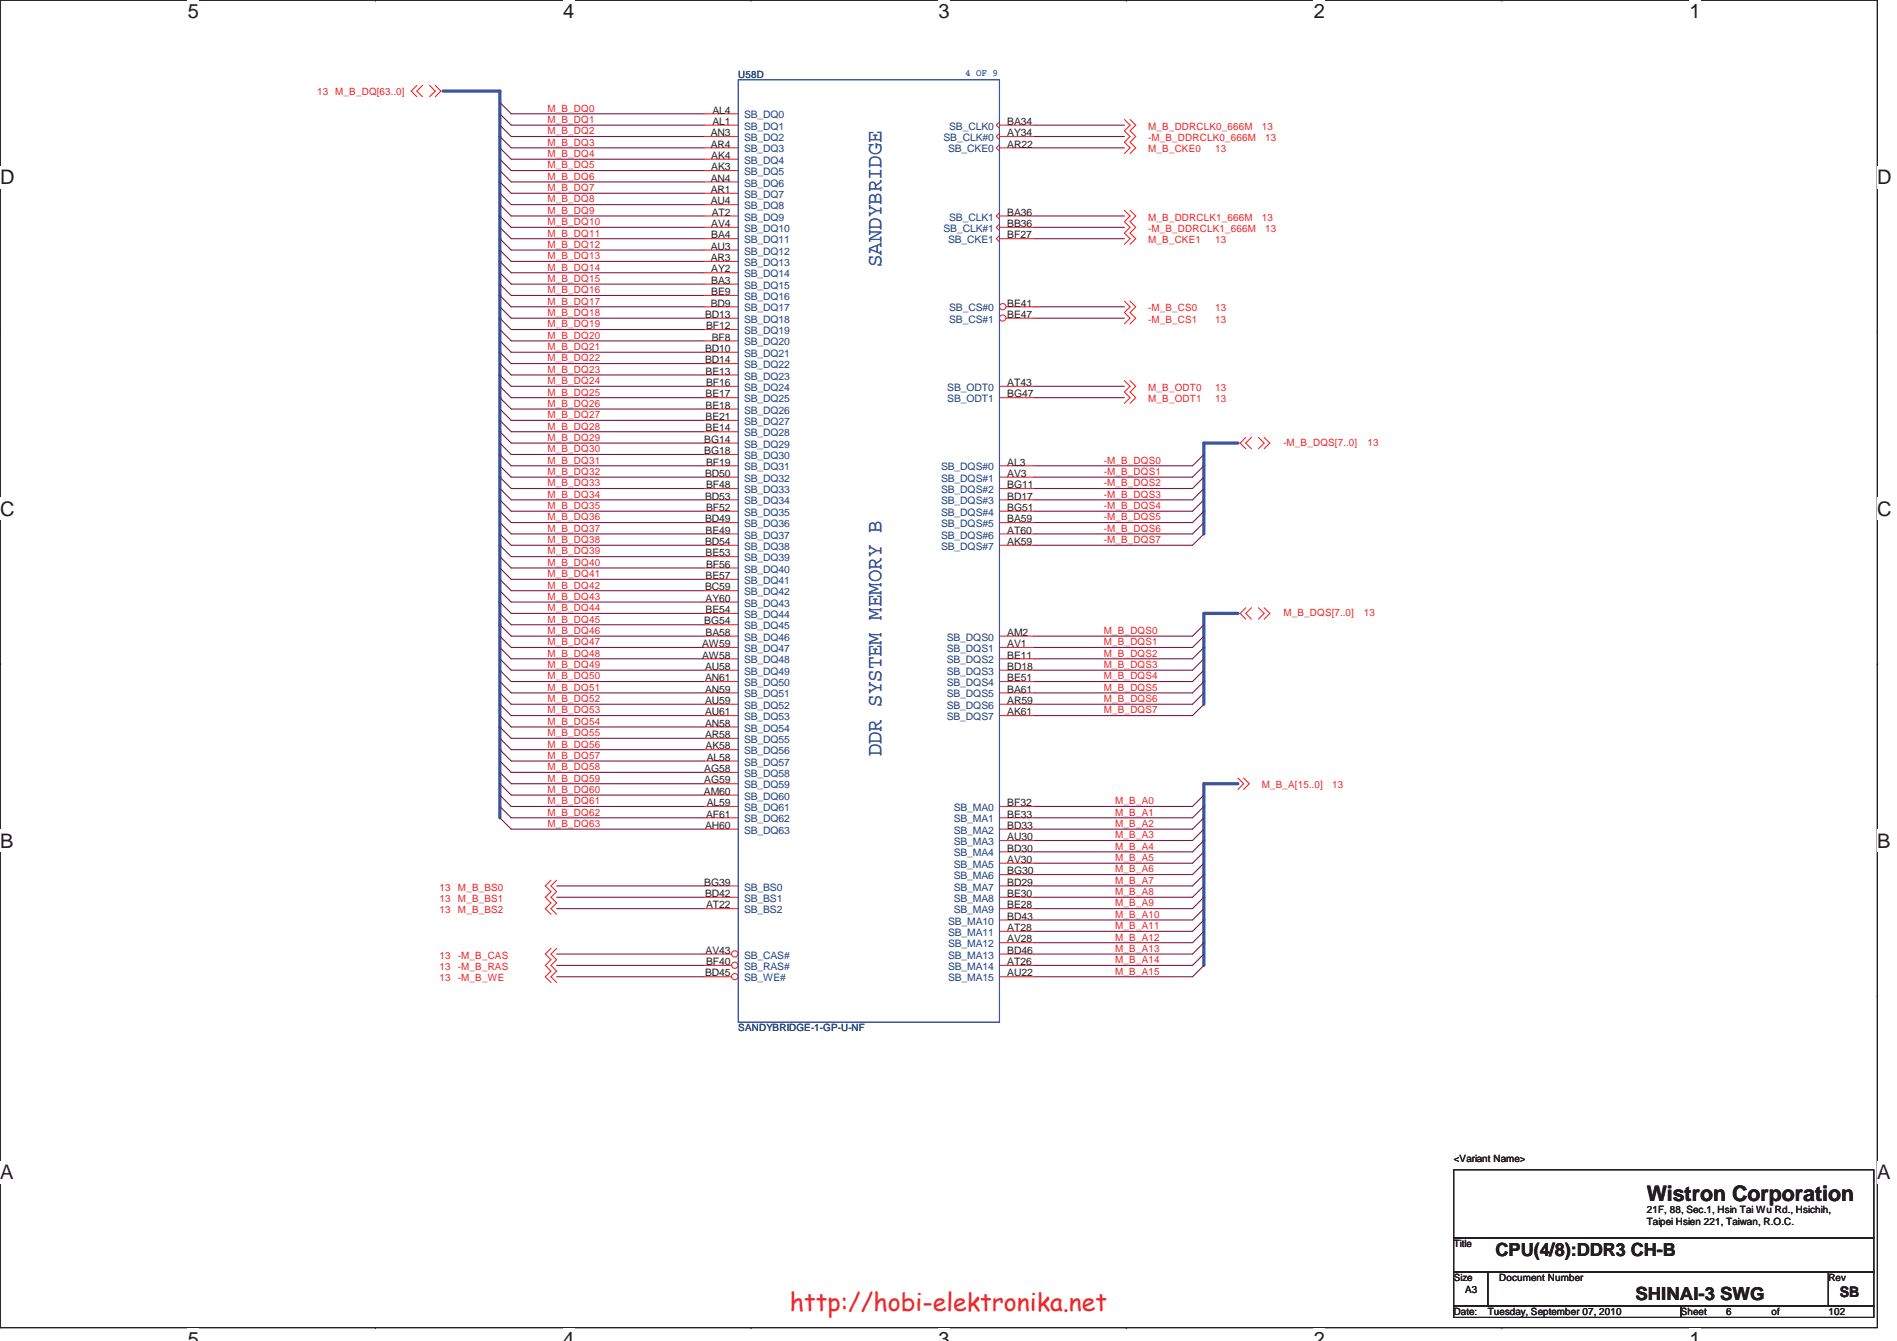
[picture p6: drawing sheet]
<svg xmlns="http://www.w3.org/2000/svg" width="297mm" height="210mm" viewBox="0 0 297 210" stroke-linecap="round" stroke-linejoin="round" font-family="sans-serif">
<path d="M0 0h294v207.9h-294z" fill="none" stroke="#231f20" stroke-width=".17"/>
<g fill="#fff">
<path d="M29.4 0h1.8v3.5h-1.8z"/>
<path d="M29.4 207.9h1.8v2h-1.8z"/>
</g>
<path d="M58.8 0h.1M58.8 207.9h.1" fill="none" stroke="#231f20" stroke-width=".17"/>
<g fill="#fff">
<path d="M88.2 0h1.7v3.5h-1.7z"/>
<path d="M88.2 207.9h1.7v2h-1.7z"/>
</g>
<path d="M117.6 0h.1M117.6 207.9h.1" fill="none" stroke="#231f20" stroke-width=".17"/>
<g fill="#fff">
<path d="M147 0h1.7v3.5h-1.7z"/>
<path d="M147 207.9h1.7v2h-1.7z"/>
</g>
<path d="M176.4 0h.1M176.4 207.9h.1" fill="none" stroke="#231f20" stroke-width=".17"/>
<g fill="#fff">
<path d="M205.7 0h1.8v3.5h-1.8z"/>
<path d="M205.7 207.9h1.8v2h-1.8z"/>
</g>
<path d="M235.2 0h.1M235.2 207.9h.1" fill="none" stroke="#231f20" stroke-width=".17"/>
<g fill="#fff">
<path d="M264.5 0h1.8v3.5h-1.8z"/>
<path d="M264.5 207.9h1.8v2h-1.8z"/>
<path d="M0 26h2.3v3.5h-2.3z"/>
<path d="M294 26h2.2v3.5h-2.2z"/>
<path d="M0 77.9h2.3v3.5h-2.3z"/>
<path d="M294 77.9h2.2v3.5h-2.2z"/>
</g>
<path d="M0 52h.1M294 52h.1" fill="none" stroke="#231f20" stroke-width=".17"/>
<g fill="#fff">
<path d="M0 129.9h2.1v3.5h-2.1z"/>
<path d="M294 129.9h2v3.5h-2z"/>
</g>
<path d="M0 104h.1M294 104h.1" fill="none" stroke="#231f20" stroke-width=".17"/>
<path d="M0 104h.1" fill="none" stroke="#231f20" stroke-width=".16"/>
<path d="M294 104h.1" fill="none" stroke="#231f20" stroke-width=".16"/>
<g fill="#fff">
<path d="M0 181.9h2.1v3.4h-2.1z"/>
<path d="M294 181.9h2v3.4h-2z"/>
</g>
<path d="M0 155.9h.1M294 155.9h.1M227.6 183.2h65.8v10.6h-65.8zM227.6 193.8h65.8v5.4h-65.8zM227.6 199.2h5.4v5.3h-5.4zM233 199.2h53.3v5.3h-53.3zM286.3 199.2h7.1v5.3h-7.1zM227.6 204.5h35.6v1.8h-35.6zM263.2 204.5h30.2v1.8h-30.2z" fill="none" stroke="#231f20" stroke-width=".17"/>
<path d="M69.4 14.3h8.9v113.8M193.8 69.4h-5.3v14.2M193.8 96.1h-5.3v14.2M193.8 122.7h-5.3v28.5" fill="none" stroke="#3a53a4" stroke-width=".51"/>
<g fill="none" stroke="#7f1542" stroke-width=".17">
<path d="M78.3 16l1.7 1.8h30.3M78.3 17.8l1.7 1.8h30.3M78.3 19.6l1.7 1.8h30.3M161.8 19.6h14.3M78.3 21.4l1.7 1.8h30.3M78.3 23.2l1.7 1.7h30.3M78.3 24.9l1.7 1.8h30.3M78.3 26.7l1.7 1.8h30.3M78.3 28.5l1.7 1.8h30.3M78.3 30.3l1.7 1.7h30.3M78.3 32l1.7 1.8h30.3M78.3 33.8l1.7 1.8h30.3"/>
<path d="M78.3 35.6l1.7 1.8h30.3M78.3 37.4l1.7 1.8h30.3M78.3 39.2l1.7 1.7h30.3M161.8 21.4h14.3M161.8 23.2h14.3M161.8 33.8h14.3M161.8 35.6h14.3M161.8 37.4h14.3M78.3 40.9l1.7 1.8h30.3M78.3 42.7l1.7 1.8h30.3M78.3 44.5l1.7 1.8h30.3M78.3 46.3l1.7 1.7h30.3"/>
<path d="M78.3 48l1.7 1.8h30.3M78.3 49.8l1.7 1.8h30.3M78.3 51.6l1.7 1.8h30.3M78.3 53.4l1.7 1.8h30.3M78.3 55.2l1.7 1.7h30.3M78.3 56.9l1.7 1.8h30.3M78.3 58.7l1.7 1.8h30.3M161.8 48h14.3M161.8 49.8h14.3M78.3 72.9l1.7 1.8h30.3M78.3 74.7l1.7 1.8h30.3M78.3 76.5l1.7 1.8h30.3"/>
<path d="M78.3 78.3l1.7 1.7h30.3M78.3 60.5l1.7 1.8h30.3M78.3 62.3l1.7 1.7h30.3M78.3 64l1.7 1.8h30.3M78.3 65.8l1.7 1.8h30.3M78.3 67.6l1.7 1.8h30.3M78.3 69.4l1.7 1.8h30.3M78.3 71.2l1.7 1.7h30.3M161.8 60.5h14.3M161.8 62.3h14.3M188.5 72.9l-1.8 1.8h-24.9M188.5 74.7l-1.8 1.8h-24.9"/>
<path d="M188.5 76.5l-1.8 1.8h-24.9M188.5 78.3l-1.8 1.7h-24.9M188.5 71.2l-1.8 1.7h-24.9M78.3 80l1.7 1.8h30.3M78.3 81.8l1.7 1.8h30.3M78.3 83.6l1.7 1.8h30.3M78.3 85.4l1.7 1.8h30.3M78.3 87.2l1.7 1.7h30.3M78.3 88.9l1.7 1.8h30.3M78.3 90.7l1.7 1.8h30.3M78.3 92.5l1.7 1.8h30.3M78.3 94.3l1.7 1.8h30.3"/>
<path d="M78.3 96.1l1.7 1.7h30.3M78.3 97.8l1.7 1.8h30.3M78.3 99.6l1.7 1.8h30.3M188.5 80l-1.8 1.8h-24.9M188.5 81.8l-1.8 1.8h-24.9M188.5 83.6l-1.8 1.8h-24.9M188.5 97.8l-1.8 1.8h-24.9M188.5 99.6l-1.8 1.8h-24.9M78.3 101.4l1.7 1.8h30.3M78.3 103.2l1.7 1.7h30.3M78.3 104.9l1.7 1.8h30.3M78.3 106.7l1.7 1.8h30.3"/>
<path d="M78.3 108.5l1.7 1.8h30.3M78.3 110.3l1.7 1.8h30.3M78.3 112.1l1.7 1.7h30.3M78.3 113.8l1.7 1.8h30.3M78.3 115.6l1.7 1.8h30.3M78.3 117.4l1.7 1.8h30.3M78.3 119.2l1.7 1.7h30.3M188.5 101.4l-1.8 1.8h-24.9M188.5 103.2l-1.8 1.7h-24.9M188.5 104.9l-1.8 1.8h-24.9M188.5 106.7l-1.8 1.8h-24.9M188.5 108.5l-1.8 1.8h-24.9"/>
<path d="M188.5 110.3l-1.8 1.8h-24.9M78.3 120.9l1.7 1.8h30.3M78.3 122.7l1.7 1.8h30.3M78.3 124.5l1.7 1.8h30.3M78.3 126.3l1.7 1.8h30.3M78.3 128.1l1.7 1.7h30.3M87.2 138.7h23.1M188.5 124.5l-1.8 1.8h-24.9M188.5 126.3l-1.8 1.8h-24.9M188.5 128.1l-1.8 1.7h-24.9M188.5 136.9l-1.8 1.8h-24.9M188.5 138.7l-1.8 1.8h-24.9"/>
<path d="M188.5 129.8l-1.8 1.8h-24.9M188.5 131.6l-1.8 1.8h-24.9M188.5 133.4l-1.8 1.8h-24.9M188.5 135.2l-1.8 1.7h-24.9M87.2 142.3h23.1M87.2 140.5h23.1M87.2 149.4h23.1M87.2 151.2h23.1M87.2 152.9h23.1M188.5 140.5l-1.8 1.8h-24.9M188.5 147.6l-1.8 1.8h-24.9M188.5 149.4l-1.8 1.8h-24.9"/>
<path d="M188.5 151.2l-1.8 1.7h-24.9M188.5 142.3l-1.8 1.8h-24.9M188.5 144.1l-1.8 1.7h-24.9M188.5 145.8l-1.8 1.8h-24.9"/>
</g>
<g fill="none" stroke="#ec2426" stroke-width=".17">
<path d="M65.3 13.4l-.9 .9 .9 .9M66.2 13.4l-.9 .9 .9 .9M67.3 13.4l.9 .9-.9 .9M68.2 13.4l.8 .9-.8 .9M110.3 19.6h5.3M110.3 17.8h5.3M156.5 19.1l-.5 .5 .5 .5M156.5 19.6h5.3M176.1 18.7l.8 .9-.8 .9 .8 .9-.8 .9 .8 .9-.8 .8M176.9 18.7l.9 .9-.9 .9 .9 .9-.9 .9 .9 .9-.9 .8M110.3 33.8h5.3M110.3 21.4h5.3"/>
<path d="M110.3 35.6h5.3M110.3 23.2h5.3M110.3 37.4h5.3M110.3 24.9h5.3M110.3 26.7h5.3M110.3 28.5h5.3M110.3 30.3h5.3M110.3 32h5.3M110.3 39.2h5.3M156.5 33.3l-.5 .5 .5 .5M156.5 20.9l-.5 .5 .5 .5M156.5 35.1l-.5 .5 .5 .5"/>
<path d="M156.5 22.6l-.5 .6 .5 .5M156.5 36.9l-.5 .5 .5 .5M156.5 33.8h5.3M156.5 21.4h5.3M156.5 35.6h5.3M156.5 23.2h5.3M156.5 37.4h5.3M176.1 32.9l.8 .9-.8 .9 .8 .9-.8 .9 .8 .9-.8 .9M176.9 32.9l.9 .9-.9 .9 .9 .9-.9 .9 .9 .9-.9 .9M110.3 40.9h5.3M110.3 42.7h5.3M110.3 44.5h5.3"/>
<path d="M110.3 46.3h5.3M110.3 48h5.3M110.3 49.8h5.3M110.3 51.6h5.3M110.3 53.4h5.3M110.3 55.2h5.3M110.3 56.9h5.3M110.3 58.7h5.3M176.1 59.6l.8 .9-.8 .9 .8 .9-.8 .9M176.1 47.2l.8 .8-.8 .9 .8 .9-.8 .9M176.9 59.6l.9 .9-.9 .9 .9 .9-.9 .9M176.9 47.2l.9 .8-.9 .9 .9 .9-.9 .9"/>
<path d="M110.3 60.5h5.3M110.3 62.3h5.3M110.3 72.9h5.3M110.3 74.7h5.3M110.3 76.5h5.3M110.3 78.3h5.3M110.3 64h5.3M110.3 65.8h5.3M110.3 67.6h5.3M110.3 69.4h5.3M110.3 71.2h5.3M156.5 60.5h5.3"/>
<path d="M156.5 62.3h5.3M156.5 72.9h5.3M156.5 74.7h5.3M156.5 76.5h5.3M156.5 78.3h5.3M195.1 68.5l-.9 .9 .9 .9M196 68.5l-.9 .9 .9 .9M197.1 68.5l.8 .9-.8 .9M197.9 68.5l.9 .9-.9 .9M110.3 80h5.3M110.3 81.8h5.3M110.3 83.6h5.3"/>
<path d="M110.3 85.4h5.3M110.3 99.6h5.3M110.3 87.2h5.3M110.3 88.9h5.3M110.3 90.7h5.3M110.3 92.5h5.3M110.3 94.3h5.3M110.3 96.1h5.3M110.3 97.8h5.3M156.5 80h5.3M156.5 81.8h5.3M156.5 83.6h5.3"/>
<path d="M156.5 85.4h5.3M156.5 99.6h5.3M195.1 95.2l-.9 .9 .9 .8M196 95.2l-.9 .9 .9 .8M197.1 95.2l.8 .9-.8 .8M197.9 95.2l.9 .9-.9 .8M110.3 106.7h5.3M110.3 108.5h5.3M110.3 110.3h5.3M110.3 112.1h5.3M110.3 101.4h5.3M110.3 103.2h5.3"/>
<path d="M110.3 104.9h5.3M110.3 113.8h5.3M110.3 115.6h5.3M110.3 117.4h5.3M110.3 119.2h5.3M156.5 106.7h5.3M156.5 108.5h5.3M156.5 110.3h5.3M156.5 112.1h5.3M156.5 101.4h5.3M156.5 103.2h5.3M156.5 104.9h5.3"/>
<path d="M86.3 137.8l-.9 .9 .9 .9-.9 .9 .9 .9-.9 .9 .9 .9M87.2 137.8l-.9 .9 .9 .9-.9 .9 .9 .9-.9 .9 .9 .9M110.3 126.3h5.3M110.3 128.1h5.3M110.3 129.8h5.3M110.3 120.9h5.3M110.3 122.7h5.3M110.3 124.5h5.3M156.5 126.3h5.3M156.5 128.1h5.3M156.5 129.8h5.3M156.5 131.6h5.3"/>
<path d="M156.5 133.4h5.3M156.5 135.2h5.3M156.5 136.9h5.3M156.5 138.7h5.3M193.8 121.8l.9 .9-.9 .9M194.7 121.8l.9 .9-.9 .9M86.3 148.5l-.9 .9 .9 .9-.9 .9 .9 .9-.9 .8 .9 .9M87.2 148.5l-.9 .9 .9 .9-.9 .9 .9 .9-.9 .8 .9 .9M156.5 140.5h5.3M156.5 142.3h5.3M156.5 144.1h5.3M156.5 145.8h5.3"/>
<path d="M156.5 147.6h5.3M156.5 149.4h5.3M156.5 151.2h5.3M156.5 152.9h5.3"/>
</g>
<circle cx="157" cy="48" r=".5" fill="#fff"/>
<g fill="none" stroke="#ec2426" stroke-width=".17">
<path d="M157.6 48h4.2"/>
<circle cx="157" cy="48" r=".5"/>
</g>
<circle cx="157" cy="49.8" r=".5" fill="#fff"/>
<g fill="none" stroke="#ec2426" stroke-width=".17">
<path d="M157.6 49.8h4.2"/>
<circle cx="157" cy="49.8" r=".5"/>
</g>
<circle cx="115.1" cy="149.4" r=".5" fill="#fff"/>
<g fill="none" stroke="#ec2426" stroke-width=".17">
<path d="M110.3 149.4h4.3"/>
<circle cx="115.1" cy="149.4" r=".5"/>
</g>
<circle cx="115.1" cy="151.1" r=".5" fill="#fff"/>
<g fill="none" stroke="#ec2426" stroke-width=".17">
<path d="M110.3 151.2h4.3"/>
<circle cx="115.1" cy="151.1" r=".5"/>
</g>
<circle cx="115.1" cy="152.9" r=".5" fill="#fff"/>
<g fill="none" stroke="#ec2426" stroke-width=".17">
<path d="M110.3 138.7h5.3M110.3 152.9h4.3M110.3 140.5h5.3M110.3 142.3h5.3"/>
<circle cx="115.1" cy="152.9" r=".5"/>
</g>
<path d="M115.6 12.5h40.9v147.6h-40.9z" fill="none" stroke="#3a53a4" stroke-width=".17"/>
<text font-size="3.9" fill="#ed2024" x="123.7" y="205.2">http://hobi-elektronika.net</text>
<g font-size="3.3" fill="#3a53a4">
<text x="138" y="41.8" transform="rotate(-90 138 41.8)">SANDYBRIDGE</text>
<text x="138" y="118.4" transform="rotate(-90 138 118.4)">DDR SYSTEM MEMORY B</text>
</g>
<text font-size="3.3" fill="#231f20" x="257.8" y="188.1">Wistron Corporation</text>
<g font-size="3.1" fill="#231f20">
<text x="29.4" y="2.8">5</text>
<text x="88.2" y="2.8">4</text>
<text x="147" y="2.8">3</text>
<text x="205.7" y="2.8">2</text>
<text x="264.5" y="2.8">1</text>
<text x="0" y="28.8">D</text>
<text x="294" y="28.8">D</text>
<text x="0" y="80.7">C</text>
<text x="294" y="80.7">C</text>
<text x="0" y="132.7">B</text>
<text x="294" y="132.7">B</text>
<text x="0" y="184.7">A</text>
<text x="294" y="184.7">A</text>
<text x="29.4" y="210.7">5</text>
<text x="88.2" y="210.7">4</text>
<text x="147" y="210.7">3</text>
<text x="205.7" y="210.7">2</text>
<text x="264.5" y="210.7">1</text>
</g>
<g font-size="2.8" fill="#231f20">
<text x="234.2" y="196.6">CPU(4/8):DDR3 CH-B</text>
<text x="256.1" y="203.6">SHINAI-3 SWG</text>
</g>
<text font-size="2.3" fill="#231f20" x="288.1" y="203.1">SB</text>
<text font-size="1.6" fill="#3a53a4" x="151.2" y="11.9">4 OF 9</text>
<g font-size="1.6" fill="#ec2426">
<text x="49.7" y="14.8">13 M_B_DQ[63..0]</text>
<text x="85.7" y="17.5">M_B_DQ0</text>
<text x="85.7" y="19.3">M_B_DQ1</text>
<text x="85.7" y="21">M_B_DQ2</text>
<text x="85.7" y="22.8">M_B_DQ3</text>
<text x="179.8" y="23.9">M_B_CKE0</text>
<text x="179.8" y="20.3">M_B_DDRCLK0_666M</text>
<text x="179.8" y="22.1">-M_B_DDRCLK0_666M</text>
<text x="190.3" y="23.9">13</text>
<text x="197.6" y="20.3">13</text>
<text x="198.1" y="22.1">13</text>
<text x="85.7" y="24.6">M_B_DQ4</text>
<text x="85.7" y="26.4">M_B_DQ5</text>
<text x="85.7" y="28.1">M_B_DQ6</text>
<text x="85.7" y="29.9">M_B_DQ7</text>
<text x="85.7" y="31.7">M_B_DQ8</text>
<text x="85.7" y="33.5">M_B_DQ9</text>
<text x="85.7" y="35.3">M_B_DQ10</text>
<text x="179.8" y="34.5">M_B_DDRCLK1_666M</text>
<text x="197.6" y="34.5">13</text>
<text x="85.7" y="37">M_B_DQ11</text>
<text x="85.7" y="38.8">M_B_DQ12</text>
<text x="85.7" y="40.6">M_B_DQ13</text>
<text x="179.8" y="38.1">M_B_CKE1</text>
<text x="179.8" y="36.3">-M_B_DDRCLK1_666M</text>
<text x="190.3" y="38.1">13</text>
<text x="198.1" y="36.3">13</text>
<text x="85.7" y="42.4">M_B_DQ14</text>
<text x="85.7" y="44.2">M_B_DQ15</text>
<text x="85.7" y="45.9">M_B_DQ16</text>
<text x="85.7" y="47.7">M_B_DQ17</text>
<text x="85.7" y="49.5">M_B_DQ18</text>
<text x="85.7" y="51.3">M_B_DQ19</text>
<text x="85.7" y="53">M_B_DQ20</text>
<text x="179.8" y="48.8">-M_B_CS0</text>
<text x="179.8" y="50.5">-M_B_CS1</text>
<text x="190.3" y="48.8">13</text>
<text x="190.3" y="50.5">13</text>
<text x="85.7" y="54.8">M_B_DQ21</text>
<text x="85.7" y="56.6">M_B_DQ22</text>
<text x="85.7" y="58.4">M_B_DQ23</text>
<text x="85.7" y="60.2">M_B_DQ24</text>
<text x="85.7" y="61.9">M_B_DQ25</text>
<text x="85.7" y="63.7">M_B_DQ26</text>
<text x="85.7" y="65.5">M_B_DQ27</text>
<text x="179.8" y="61.2">M_B_ODT0</text>
<text x="179.8" y="63">M_B_ODT1</text>
<text x="190.3" y="61.2">13</text>
<text x="190.3" y="63">13</text>
<text x="85.7" y="67.3">M_B_DQ28</text>
<text x="85.7" y="69">M_B_DQ29</text>
<text x="85.7" y="70.8">M_B_DQ30</text>
<text x="201" y="69.8">-M_B_DQS[7..0]</text>
<text x="214.1" y="69.8">13</text>
<text x="85.7" y="74.4">M_B_DQ32</text>
<text x="85.7" y="76.2">M_B_DQ33</text>
<text x="85.7" y="77.9">M_B_DQ34</text>
<text x="85.7" y="72.6">M_B_DQ31</text>
<text x="172.8" y="72.6">-M_B_DQS0</text>
<text x="172.8" y="74.4">-M_B_DQS1</text>
<text x="172.8" y="76.2">-M_B_DQS2</text>
<text x="172.8" y="77.9">-M_B_DQS3</text>
<text x="85.7" y="79.7">M_B_DQ35</text>
<text x="85.7" y="81.5">M_B_DQ36</text>
<text x="85.7" y="83.3">M_B_DQ37</text>
<text x="172.8" y="79.7">-M_B_DQS4</text>
<text x="172.8" y="81.5">-M_B_DQS5</text>
<text x="172.8" y="83.3">-M_B_DQS6</text>
<text x="85.7" y="85">M_B_DQ38</text>
<text x="85.7" y="86.8">M_B_DQ39</text>
<text x="85.7" y="88.6">M_B_DQ40</text>
<text x="172.8" y="85">-M_B_DQS7</text>
<text x="85.7" y="90.4">M_B_DQ41</text>
<text x="85.7" y="92.2">M_B_DQ42</text>
<text x="85.7" y="93.9">M_B_DQ43</text>
<text x="85.7" y="95.7">M_B_DQ44</text>
<text x="85.7" y="97.5">M_B_DQ45</text>
<text x="85.7" y="99.3">M_B_DQ46</text>
<text x="85.7" y="101">M_B_DQ47</text>
<text x="172.8" y="99.3">M_B_DQS0</text>
<text x="172.8" y="101">M_B_DQS1</text>
<text x="201" y="96.4">M_B_DQS[7..0]</text>
<text x="213.6" y="96.4">13</text>
<text x="85.7" y="102.8">M_B_DQ48</text>
<text x="85.7" y="104.6">M_B_DQ49</text>
<text x="85.7" y="106.4">M_B_DQ50</text>
<text x="172.8" y="102.8">M_B_DQS2</text>
<text x="172.8" y="104.6">M_B_DQS3</text>
<text x="172.8" y="106.4">M_B_DQS4</text>
<text x="85.7" y="108.2">M_B_DQ51</text>
<text x="85.7" y="109.9">M_B_DQ52</text>
<text x="85.7" y="111.7">M_B_DQ53</text>
<text x="85.7" y="113.5">M_B_DQ54</text>
<text x="172.8" y="108.2">M_B_DQS5</text>
<text x="172.8" y="109.9">M_B_DQS6</text>
<text x="172.8" y="111.7">M_B_DQS7</text>
<text x="85.7" y="115.3">M_B_DQ55</text>
<text x="85.7" y="117">M_B_DQ56</text>
<text x="85.7" y="118.8">M_B_DQ57</text>
<text x="85.7" y="120.6">M_B_DQ58</text>
<text x="85.7" y="122.4">M_B_DQ59</text>
<text x="85.7" y="124.2">M_B_DQ60</text>
<text x="85.7" y="125.9">M_B_DQ61</text>
<text x="174.6" y="125.9">M_B_A0</text>
<text x="197.6" y="123.4">M_B_A[15..0]</text>
<text x="208.6" y="123.4">13</text>
<text x="85.7" y="127.7">M_B_DQ62</text>
<text x="85.7" y="129.5">M_B_DQ63</text>
<text x="174.6" y="127.7">M_B_A1</text>
<text x="174.6" y="129.5">M_B_A2</text>
<text x="174.6" y="131.3">M_B_A3</text>
<text x="174.6" y="133.1">M_B_A4</text>
<text x="174.6" y="134.8">M_B_A5</text>
<text x="174.6" y="136.6">M_B_A6</text>
<text x="68.8" y="139.4">13</text>
<text x="68.8" y="141.2">13</text>
<text x="68.8" y="143">13</text>
<text x="71.7" y="139.4">M_B_BS0</text>
<text x="71.7" y="141.2">M_B_BS1</text>
<text x="71.7" y="143">M_B_BS2</text>
<text x="174.6" y="143.7">M_B_A10</text>
<text x="174.6" y="138.4">M_B_A7</text>
<text x="174.6" y="140.2">M_B_A8</text>
<text x="174.6" y="141.9">M_B_A9</text>
<text x="174.6" y="145.5">M_B_A11</text>
<text x="174.6" y="147.3">M_B_A12</text>
<text x="174.6" y="149.1">M_B_A13</text>
<text x="68.8" y="150.1">13</text>
<text x="68.8" y="151.9">13</text>
<text x="68.8" y="153.7">13</text>
<text x="71.7" y="150.1">-M_B_CAS</text>
<text x="71.7" y="151.9">-M_B_RAS</text>
<text x="71.7" y="153.7">-M_B_WE</text>
<text x="174.6" y="150.8">M_B_A14</text>
<text x="174.6" y="152.6">M_B_A15</text>
</g>
<g font-size="1.6" fill="#231f20">
<text x="111.5" y="17.8">AL4</text>
<text x="111.3" y="21.3">AN3</text>
<text x="111.3" y="23.1">AR4</text>
<text x="111.5" y="19.6">AL1</text>
<text x="157.7" y="21.3">AY34</text>
<text x="157.7" y="19.6">BA34</text>
<text x="157.7" y="23.1">AR22</text>
<text x="111.3" y="28.4">AN4</text>
<text x="111.4" y="24.9">AK4</text>
<text x="111.4" y="26.7">AK3</text>
<text x="111.3" y="30.2">AR1</text>
<text x="111.3" y="32">AU4</text>
<text x="111.4" y="35.6">AV4</text>
<text x="111.5" y="33.8">AT2</text>
<text x="157.7" y="35.6">BB36</text>
<text x="157.7" y="33.8">BA36</text>
<text x="111.3" y="39.1">AU3</text>
<text x="111.3" y="40.9">AR3</text>
<text x="111.4" y="37.3">BA4</text>
<text x="157.7" y="37.3">BF27</text>
<text x="111.4" y="42.7">AY2</text>
<text x="111.4" y="44.4">BA3</text>
<text x="111.4" y="46.2">BE9</text>
<text x="110.4" y="49.8">BD13</text>
<text x="110.6" y="51.6">BF12</text>
<text x="111.3" y="48">BD9</text>
<text x="111.5" y="53.3">BF8</text>
<text x="157.7" y="48">BE41</text>
<text x="157.7" y="49.8">BE47</text>
<text x="110.4" y="55.1">BD10</text>
<text x="110.4" y="56.9">BD14</text>
<text x="110.5" y="58.7">BE13</text>
<text x="110.5" y="62.2">BE17</text>
<text x="110.5" y="64">BE18</text>
<text x="110.5" y="65.8">BE21</text>
<text x="110.6" y="60.4">BF16</text>
<text x="157.7" y="60.4">AT43</text>
<text x="157.7" y="62.2">BG47</text>
<text x="110.3" y="69.3">BG14</text>
<text x="110.3" y="71.1">BG18</text>
<text x="110.5" y="67.6">BE14</text>
<text x="110.4" y="74.7">BD50</text>
<text x="110.6" y="72.9">BF19</text>
<text x="110.6" y="76.5">BF48</text>
<text x="157.7" y="72.9">AL3</text>
<text x="157.7" y="74.7">AV3</text>
<text x="157.7" y="76.5">BG11</text>
<text x="110.4" y="78.2">BD53</text>
<text x="110.4" y="81.8">BD49</text>
<text x="110.5" y="83.6">BE49</text>
<text x="110.6" y="80">BF52</text>
<text x="157.7" y="80">BG51</text>
<text x="157.7" y="81.8">BA59</text>
<text x="157.7" y="83.6">AT60</text>
<text x="157.7" y="78.2">BD17</text>
<text x="110.4" y="85.3">BD54</text>
<text x="110.5" y="87.1">BE53</text>
<text x="110.6" y="88.9">BF56</text>
<text x="157.7" y="85.3">AK59</text>
<text x="110.4" y="92.5">BC59</text>
<text x="110.5" y="90.7">BE57</text>
<text x="110.5" y="94.2">AY60</text>
<text x="109.9" y="101.3">AW59</text>
<text x="110.3" y="97.8">BG54</text>
<text x="110.5" y="96">BE54</text>
<text x="110.5" y="99.6">BA58</text>
<text x="157.7" y="99.6">AM2</text>
<text x="157.7" y="101.3">AV1</text>
<text x="109.9" y="103.1">AW58</text>
<text x="110.4" y="104.9">AU58</text>
<text x="110.4" y="106.7">AN61</text>
<text x="157.7" y="106.7">BE51</text>
<text x="157.7" y="103.1">BE11</text>
<text x="157.7" y="104.9">BD18</text>
<text x="110.4" y="108.5">AN59</text>
<text x="110.4" y="110.2">AU59</text>
<text x="110.4" y="112">AU61</text>
<text x="110.4" y="113.8">AN58</text>
<text x="157.7" y="108.5">BA61</text>
<text x="157.7" y="110.2">AR59</text>
<text x="157.7" y="112">AK61</text>
<text x="110.4" y="115.6">AR58</text>
<text x="110.5" y="117.3">AK58</text>
<text x="110.7" y="119.1">AL58</text>
<text x="110.2" y="124.5">AM60</text>
<text x="110.3" y="120.9">AG58</text>
<text x="110.3" y="122.7">AG59</text>
<text x="110.4" y="129.8">AH60</text>
<text x="110.6" y="128">AF61</text>
<text x="110.7" y="126.2">AL59</text>
<text x="157.7" y="126.2">BF32</text>
<text x="157.7" y="128">BE33</text>
<text x="157.7" y="129.8">BD33</text>
<text x="157.7" y="131.6">AU30</text>
<text x="157.7" y="133.3">BD30</text>
<text x="157.7" y="135.1">AV30</text>
<text x="157.7" y="136.9">BG30</text>
<text x="110.3" y="138.7">BG39</text>
<text x="110.4" y="140.5">BD42</text>
<text x="110.6" y="142.2">AT22</text>
<text x="157.7" y="138.7">BD29</text>
<text x="157.7" y="140.5">BE30</text>
<text x="157.7" y="142.2">BE28</text>
<text x="110.5" y="149.3">AV43</text>
<text x="157.7" y="144">BD43</text>
<text x="157.7" y="145.8">AT28</text>
<text x="157.7" y="147.6">AV28</text>
<text x="157.7" y="149.3">BD46</text>
<text x="110.4" y="152.9">BD45</text>
<text x="110.6" y="151.1">BF40</text>
<text x="157.7" y="151.1">AT26</text>
<text x="157.7" y="152.9">AU22</text>
<text x="227.6" y="181.9">&lt;Variant Name&gt;</text>
<text x="257.8" y="189.9">21F, 88, Sec.1, Hsin Tai Wu Rd., Hsichih,</text>
<text x="257.8" y="191.8">Taipei Hsien 221, Taiwan, R.O.C.</text>
<text x="227.6" y="195.3">Title</text>
<text x="227.6" y="200.6">Size</text>
<text x="229.4" y="202.4">A3</text>
<text x="234.7" y="200.6">Document Number</text>
<text x="286.3" y="200.6">Rev</text>
<text x="227.6" y="205.9">Date:</text>
<text x="233" y="205.9">Tuesday, September 07, 2010</text>
<text x="263.2" y="205.9">Sheet</text>
<text x="270.3" y="205.9">6</text>
<text x="277.4" y="205.9">of</text>
<text x="286.3" y="205.9">102</text>
</g>
<g font-size="1.6" fill="#2d2d72">
<text x="115.6" y="12.1">U58D</text>
<text x="115.6" y="161.5">SANDYBRIDGE-1-GP-U-NF</text>
</g>
<g font-size="1.6" fill="#1d437e">
<text x="116.5" y="18.5">SB_DQ0</text>
<text x="116.5" y="20.3">SB_DQ1</text>
<text x="116.5" y="22.1">SB_DQ2</text>
<text x="116.5" y="23.9">SB_DQ3</text>
<text x="147.7" y="22.1">SB_CLK#0</text>
<text x="148.5" y="23.9">SB_CKE0</text>
<text x="148.6" y="20.3">SB_CLK0</text>
<text x="116.5" y="25.7">SB_DQ4</text>
<text x="116.5" y="27.4">SB_DQ5</text>
<text x="116.5" y="29.2">SB_DQ6</text>
<text x="116.5" y="31">SB_DQ7</text>
<text x="116.5" y="32.8">SB_DQ8</text>
<text x="116.5" y="34.5">SB_DQ9</text>
<text x="148.6" y="34.5">SB_CLK1</text>
<text x="116.5" y="36.3">SB_DQ10</text>
<text x="116.5" y="38.1">SB_DQ11</text>
<text x="116.5" y="39.9">SB_DQ12</text>
<text x="116.5" y="41.7">SB_DQ13</text>
<text x="147.7" y="36.3">SB_CLK#1</text>
<text x="148.5" y="38.1">SB_CKE1</text>
<text x="116.5" y="43.4">SB_DQ14</text>
<text x="116.5" y="45.2">SB_DQ15</text>
<text x="116.5" y="47">SB_DQ16</text>
<text x="116.5" y="48.8">SB_DQ17</text>
<text x="116.5" y="50.5">SB_DQ18</text>
<text x="116.5" y="52.3">SB_DQ19</text>
<text x="148.6" y="48.8">SB_CS#0</text>
<text x="148.6" y="50.5">SB_CS#1</text>
<text x="116.5" y="54.1">SB_DQ20</text>
<text x="116.5" y="55.9">SB_DQ21</text>
<text x="116.5" y="57.7">SB_DQ22</text>
<text x="116.5" y="59.4">SB_DQ23</text>
<text x="116.5" y="61.2">SB_DQ24</text>
<text x="116.5" y="63">SB_DQ25</text>
<text x="116.5" y="64.8">SB_DQ26</text>
<text x="148.3" y="61.2">SB_ODT0</text>
<text x="148.3" y="63">SB_ODT1</text>
<text x="116.5" y="66.5">SB_DQ27</text>
<text x="116.5" y="68.3">SB_DQ28</text>
<text x="116.5" y="70.1">SB_DQ29</text>
<text x="116.5" y="71.9">SB_DQ30</text>
<text x="116.5" y="73.7">SB_DQ31</text>
<text x="116.5" y="75.4">SB_DQ32</text>
<text x="116.5" y="77.2">SB_DQ33</text>
<text x="147.4" y="73.7">SB_DQS#0</text>
<text x="147.4" y="75.4">SB_DQS#1</text>
<text x="147.4" y="77.2">SB_DQS#2</text>
<text x="116.5" y="79">SB_DQ34</text>
<text x="116.5" y="80.8">SB_DQ35</text>
<text x="116.5" y="82.5">SB_DQ36</text>
<text x="147.4" y="80.8">SB_DQS#4</text>
<text x="147.4" y="82.5">SB_DQS#5</text>
<text x="147.4" y="79">SB_DQS#3</text>
<text x="116.5" y="84.3">SB_DQ37</text>
<text x="116.5" y="86.1">SB_DQ38</text>
<text x="116.5" y="87.9">SB_DQ39</text>
<text x="116.5" y="89.7">SB_DQ40</text>
<text x="147.4" y="84.3">SB_DQS#6</text>
<text x="147.4" y="86.1">SB_DQS#7</text>
<text x="116.5" y="91.4">SB_DQ41</text>
<text x="116.5" y="93.2">SB_DQ42</text>
<text x="116.5" y="95">SB_DQ43</text>
<text x="116.5" y="96.8">SB_DQ44</text>
<text x="116.5" y="98.5">SB_DQ45</text>
<text x="116.5" y="100.3">SB_DQ46</text>
<text x="148.2" y="100.3">SB_DQS0</text>
<text x="116.5" y="102.1">SB_DQ47</text>
<text x="116.5" y="103.9">SB_DQ48</text>
<text x="116.5" y="105.7">SB_DQ49</text>
<text x="116.5" y="107.4">SB_DQ50</text>
<text x="148.2" y="107.4">SB_DQS4</text>
<text x="148.2" y="102.1">SB_DQS1</text>
<text x="148.2" y="103.9">SB_DQS2</text>
<text x="148.2" y="105.7">SB_DQS3</text>
<text x="116.5" y="109.2">SB_DQ51</text>
<text x="116.5" y="111">SB_DQ52</text>
<text x="116.5" y="112.8">SB_DQ53</text>
<text x="148.2" y="109.2">SB_DQS5</text>
<text x="148.2" y="111">SB_DQS6</text>
<text x="148.2" y="112.8">SB_DQS7</text>
<text x="116.5" y="114.6">SB_DQ54</text>
<text x="116.5" y="116.3">SB_DQ55</text>
<text x="116.5" y="118.1">SB_DQ56</text>
<text x="116.5" y="119.9">SB_DQ57</text>
<text x="116.5" y="121.7">SB_DQ58</text>
<text x="116.5" y="123.4">SB_DQ59</text>
<text x="116.5" y="125.2">SB_DQ60</text>
<text x="116.5" y="127">SB_DQ61</text>
<text x="116.5" y="128.8">SB_DQ62</text>
<text x="116.5" y="130.6">SB_DQ63</text>
<text x="149.3" y="127">SB_MA0</text>
<text x="149.3" y="128.8">SB_MA1</text>
<text x="149.3" y="130.6">SB_MA2</text>
<text x="149.3" y="132.3">SB_MA3</text>
<text x="149.3" y="134.1">SB_MA4</text>
<text x="149.3" y="135.9">SB_MA5</text>
<text x="149.3" y="137.7">SB_MA6</text>
<text x="116.5" y="139.4">SB_BS0</text>
<text x="116.5" y="141.2">SB_BS1</text>
<text x="116.5" y="143">SB_BS2</text>
<text x="149.3" y="139.4">SB_MA7</text>
<text x="149.3" y="141.2">SB_MA8</text>
<text x="149.3" y="143">SB_MA9</text>
<text x="148.5" y="144.8">SB_MA10</text>
<text x="148.5" y="146.6">SB_MA11</text>
<text x="148.5" y="148.3">SB_MA12</text>
<text x="116.5" y="150.1">SB_CAS#</text>
<text x="116.5" y="151.9">SB_RAS#</text>
<text x="116.5" y="153.7">SB_WE#</text>
<text x="148.5" y="150.1">SB_MA13</text>
<text x="148.5" y="151.9">SB_MA14</text>
<text x="148.5" y="153.7">SB_MA15</text>
</g>
</svg>
